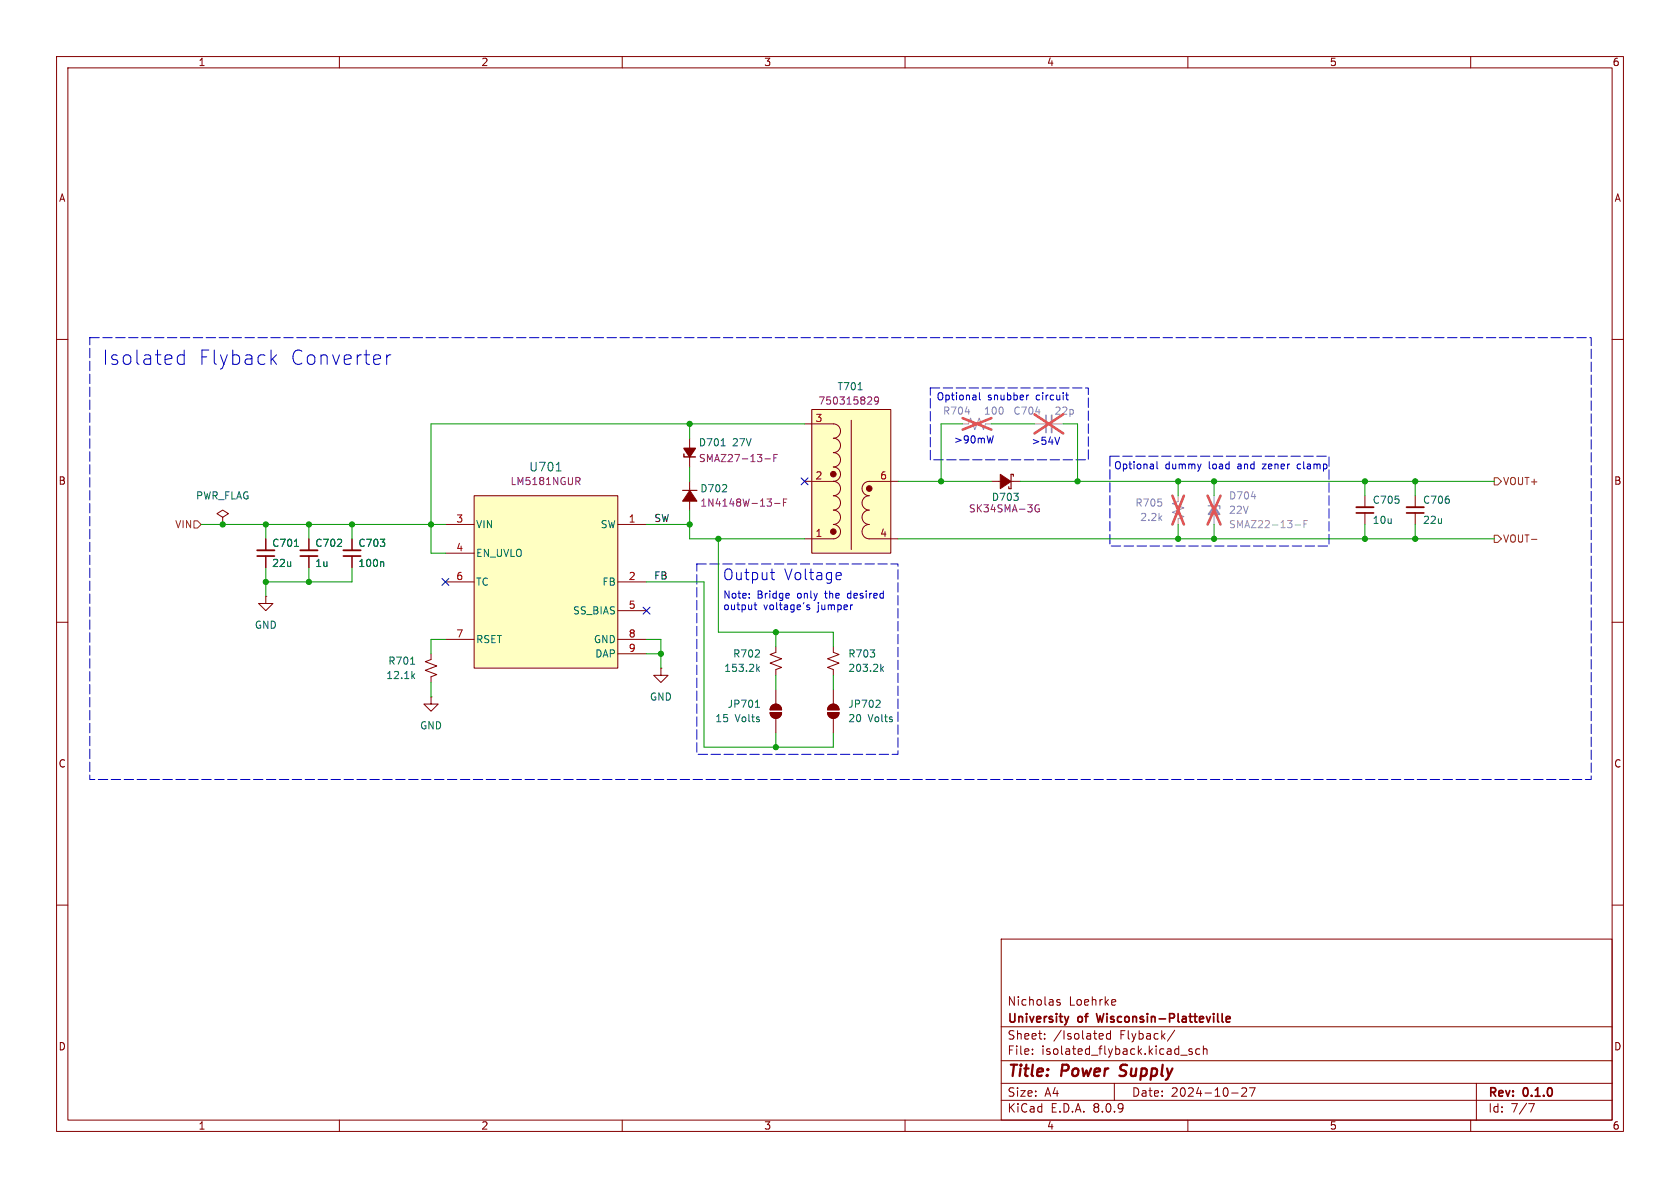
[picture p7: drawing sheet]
<svg xmlns="http://www.w3.org/2000/svg" width="297mm" height="210mm" viewBox="0 0 297 210" stroke-linecap="round" stroke-linejoin="round" font-family="sans-serif">
<g fill="none" stroke="#840000" stroke-width=".18">
<path d="M10 10h277v190h-277zM12 12h273v186h-273zM60 10v2M110 10v2M160 10v2M210 10v2M260 10v2M10 60h2M121.9 77.5v5.1M285 60h2M39.4 91.4l1-.6-1-.6-1 .6 1 .6v1.3M39.4 92.7h.1"/>
<path d="M47 95.3v2M47 98.3v2M121.9 85.1v5.1M175.3 85.1h5M241.3 87.6v2.1M241.3 90.7v2M10 110h2M47 105.4v1.3h1.3l-1.3 1.3-1.3-1.3h1.3M47 105.4h.1M116.8 118.1v1.3h1.3l-1.3 1.3-1.2-1.3h1.2M116.8 118.1h.1M137.2 114.3v1l-1.1 .4 2.1 .8-2.1 .7 2.1 .8-1 .4v1"/>
<path d="M147.3 114.3v1l1 .4-2 .8 2 .7-2 .8 1 .4v1M285 110h2M136.1 126h2.1a1.02 1.02 0 0 1-1 1 1.02 1.02 0 0 1-1.1-1zM136.4 124.8a1.02 1.02 0 0 1 1.1-.3 1.02 1.02 0 0 1 .7 1h-2.1zM137.2 121.9v2.6M137.2 127v2.5M146.3 126h2a1.02 1.02 0 0 1-1 1 1.02 1.02 0 0 1-1-1zM146.6 124.8a1.02 1.02 0 0 1 1.1-.3 1.02 1.02 0 0 1 .6 1h-2zM147.3 121.9v2.6M147.3 127v2.5M10 160h2M177 166h108v32h-108z"/>
<path d="M187.4 176.8l-.4-.1-.2 .2 .1 .2 .5 .2v.3h-.6M197 176.7l.2 .4-.7 .1M197.2 177.6l-.2 .1M285 160h2M60 198v2M110 198v2M160 198v2M177 194.5h108M177 191.5h108M177 187.5h108M177 181.5h108M182.5 186.3v.1"/>
<path d="M182.5 185.5v.1M184.7 183.6v.1M184.7 182.8v.1M194.5 182.7l.5 .1v.3l-.7 .1M195 183.6l-.5 .1M196.3 182.8l-.4-.1-.3 .3v.4l.1 .2h.6M196.3 182.2v1.5M197 191.5v3M207.7 182.1l-1.3 2M208.7 186.5h1.2M210 198v2M210.7 185.5l-.3-.1-.2 .2v.2l.5 .2v.3h-.5"/>
<path d="M212.1 185.5l-.4-.1-.3 .3v.4l.1 .2h.6M212.7 185.5l.3-.1 .3 .1 .1 .9M212.7 184.9v1.5M217.7 193.2h1.2M219.5 192.4l.6-.1 .2 .1 .1 .3-.9 1.1h.9M220.9 192.3h1l-.7 1.5M260 198v2M261 191.5v6.5M270.2 195.1h1l-.6 1.5"/>
</g>
<path d="M197.9 190.1l.3 .1M198.2 188.4l-.1 .2v.4" fill="none" stroke="#840000" stroke-width=".4"/>
<path d="M45.5 98.3h3M239.8 90.7h3M188.9 179.7l-.3 1M193.8 179.2l.4 1.5M216.1 180.6l.2 .1M216.8 180.2l.7-.2-.1-.2-.4-.1-.2 .2v.7h.6" fill="none" stroke="#840000" stroke-width=".3"/>
<path d="M185.9 73.4v3.1" fill="none" stroke="#9c9b98" stroke-width=".33"/>
<path d="M184.9 73.4v3.1" fill="none" stroke="#9c9b98" stroke-width=".3"/>
<path d="M170.2 74.9h1l.4-1 .7 2 .8-2 .8 2 .3-1h1.1M182.9 74.9h2M185.9 74.9h2.1M208.3 87.6v1l-1 .4 2 .8-2 .8 2 .7-1 .4v1M214.6 87.6v5.1M229 92.8h.9M230.5 92.6h.4M231.1 92h-.6v1.3" fill="none" stroke="#9c9b98" stroke-width=".18"/>
<path d="M170.6 72.8h.8M183.1 72.8h.8M221.2 87.8h.8" fill="none" stroke="#939391" stroke-width=".18"/>
<path d="M170.2 73.9l5.1 2M175.3 73.9l-5.1 2M182.9 73.2l5.1 3.4M188 73.2l-5.1 3.4M207.3 87.6l2 5.1M209.3 87.6l-2 5.1M213.5 87.6l2.3 5.1M215.8 87.6l-2.3 5.1" fill="none" stroke="#e75356" stroke-width=".46"/>
<path d="M120.7 86.7h2.5M179.1 84.2v-.4h-.4v2.6h-.4v-.4" fill="none" stroke="#840000" stroke-width=".2"/>
<g fill="#840000" stroke="#840000" stroke-width=".18">
<path d="M121.9 86.7l1.3 1.9h-2.5z"/>
<path d="M136.1 126h2.1a1.02 1.02 0 0 1-1 1 1.02 1.02 0 0 1-1.1-1z"/>
<path d="M136.4 124.8a1.02 1.02 0 0 1 1.1-.3 1.02 1.02 0 0 1 .7 1h-2.1z"/>
<path d="M146.3 126h2a1.02 1.02 0 0 1-1 1 1.02 1.02 0 0 1-1-1z"/>
<path d="M146.6 124.8a1.02 1.02 0 0 1 1.1-.3 1.02 1.02 0 0 1 .6 1h-2z"/>
<path d="M176.8 83.8l1.9 1.3-1.9 1.3z"/>
</g>
<path d="M135.2 81.1h1M135.6 88.2h.8l-.4 .5M136.3 88.8v.6M136.8 80.9h.4M136.9 89h1M137.4 80.3h-.6v1.3M138.5 88.8h.4M139.1 88.2h-.6v1.3M183.7 89.3a.59 .59 0 0 0-.8 .6 .59 .59 0 0 0 .8 .5v-.4h-.2" fill="none" stroke="#840084" stroke-width=".18"/>
<path d="M120.9 80.3v.5h2" fill="none" stroke="#840000" stroke-width=".25"/>
<path d="M120.9 79.2h2l-1 1.6z" fill="#840000" stroke="#840000" stroke-width=".25"/>
<path d="M127.5 78.8h.7M52 96.6h.8M133.9 118.2l.4 .5M134.3 117.8l-.5 .5M155.8 118.2l.4 .5M156.2 117.8l-.5 .5M133.5 125h.8M133.8 124l.1-.2v1.2M155.4 123.8l.2 .2-.1 .3-.7 .7h.8" fill="none" stroke="#006464" stroke-width=".18"/>
<path d="M45.5 97.3h3M239.8 89.7h3" fill="none" stroke="#840000" stroke-width=".33"/>
<path d="M213.6 89.4h2v.5" fill="none" stroke="#9c9b98" stroke-width=".25"/>
<path d="M214.6 89.4l1 1.5h-2z" fill="#9c9b98" stroke="#9c9b98" stroke-width=".25"/>
<path d="M143.5 72.4h14v25.4h-14z" fill="#ffffc2"/>
<path d="M142.2 74.9h5.1a1.27 1.27 0 0 1 1.3 1.3 1.27 1.27 0 0 1-1.3 1.3 1.27 1.27 0 0 1 1.3 1.2 1.27 1.27 0 0 1-1.3 1.3 1.27 1.27 0 0 1 1.3 1.3 1.27 1.27 0 0 1-1.3 1.3 1.27 1.27 0 0 1 1.3 1.2 1.27 1.27 0 0 1-1.3 1.3M143.5 72.4h14v25.4h-14zM150.5 74.3v22.9M142.2 85.1h5.1M147.3 85.1a1.27 1.27 0 0 1 1.3 1.3 1.27 1.27 0 0 1-1.3 1.2 1.27 1.27 0 0 1 1.3 1.3 1.27 1.27 0 0 1-1.3 1.3 1.27 1.27 0 0 1 1.3 1.2 1.27 1.27 0 0 1-1.3 1.3 1.27 1.27 0 0 1 1.3 1.3 1.27 1.27 0 0 1-1.3 1.3h-5.1M158.7 85.1h-5a1.27 1.27 0 0 0-1.3 1.3 1.27 1.27 0 0 0 1.3 1.2 1.27 1.27 0 0 0-1.3 1.3 1.27 1.27 0 0 0 1.3 1.3 1.27 1.27 0 0 0-1.3 1.2 1.27 1.27 0 0 0 1.3 1.3 1.27 1.27 0 0 0-1.3 1.3 1.27 1.27 0 0 0 1.3 1.3h5M76.2 123.2v1.3h1.3l-1.3 1.2-1.3-1.2h1.3M76.2 123.2h.1" fill="none" stroke="#840000" stroke-width=".18"/>
<g fill="#840000" stroke="#840000" stroke-width=".18">
<circle cx="147.3" cy="83.8" r=".49"/>
<circle cx="147.3" cy="94" r=".49"/>
<circle cx="153.7" cy="86.4" r=".49"/>
</g>
<path d="M151.7 68.9h.7" fill="none" stroke="#006464" stroke-width=".18"/>
<path d="M153.9 70.2l.2 .2-.1 .3-.7 .7h.8M155.3 70.7l-.2 .3-.4-.1-.1-.2 .1-.5h.4l.2 .1a.84 .84 0 0 1-.3 1.1h-.3" fill="none" stroke="#840084" stroke-width=".18"/>
<path d="M83.8 87.6h25.4v30.5h-25.4z" fill="#ffffc2"/>
<g fill="none" stroke="#840000" stroke-width=".18">
<path d="M47 95.3v2M47 98.3v2M54.6 95.3v2M54.6 98.3v2M62.2 95.3v2M62.2 98.3v2M78.7 92.7h5.1M78.7 97.8h5.1M83.8 87.6h25.4v30.5h-25.4zM109.2 92.7h5.1M250.2 87.6v2.1M250.2 90.7v2"/>
<path d="M76.2 115.6v1l-1 .4 2 .7-2 .8 2 .8-1 .3v1.1M78.7 102.9h5.1M78.7 113h5.1M109.2 108h5.1M109.2 102.9h5.1M109.2 113h5.1M109.2 115.6h5.1"/>
</g>
<path d="M52 96.6h.8M67.7 99.3l.1 .2v.6M98.3 83.2h.9M72.6 117.4h.7M72.9 119.5l.4 .5M73.3 119.1l-.5 .5" fill="none" stroke="#006464" stroke-width=".18"/>
<path d="M102.1 85.1l.4 .6M102.3 84.4l.2 .2v.3l-.2 .2" fill="none" stroke="#840084" stroke-width=".18"/>
<path d="M53.1 97.3h3M60.7 97.3h3.1M248.7 89.7h3" fill="none" stroke="#840000" stroke-width=".33"/>
<path d="M53.1 98.3h3M60.7 98.3h3.1M248.7 90.7h3" fill="none" stroke="#840000" stroke-width=".3"/>
<path d="M34.3 92.1h.6l.7 .6-.7 .6h-.6zM264.2 84.5h.6l.6 .6-.6 .6h-.6zM264.2 94.6h.6l.6 .7-.6 .6h-.6zM270.7 95.3h1" fill="none" stroke="#725600" stroke-width=".18"/>
<g fill="none" stroke="#0000c2" stroke-width=".18">
<path d="M31.5 64.2l.3 .2 .8-.1M32.6 61.9v2.5M32.6 62.8l-.8-.1-.3 .3M48.2 63.4l.7 1M48.9 62.7l-1 1M68.4 62.7v1.7M69.1 62.7a.65 .65 0 0 0-.7 .5M173.1 69.4v1.1l.2 .2M175.6 77l-.3 1.3-.2-.9M181.9 69.8l-.3 .2M187.3 77.3l-.4 1.3M188.4 69.8h.5"/>
<path d="M188.6 69.4v1.1l.3 .2M204.5 81.6v1.1l.2 .2M229.6 82l-.3 .3v.3l.3 .3M132.5 105.6v.1M132.5 104.9v.2M133.3 106.9h.5M133.5 106.5v1.1l.3 .2M136.2 101.2h.7M136.6 102.4l.3 .1M139.5 104.9v.3l-.6 .1M142.7 107v.3l.4 .1 .1 .2-.2 .2-.4-.1M148.1 101.2l.5 .1 .1 .4-.9 .1"/>
<path d="M148.6 102.4l-.5 .1M150.6 106.9h.1"/>
</g>
<path d="M15.9 59.7h265.4v78.1h-265.4zM164.5 68.6h27.9v12.7h-27.9zM123.2 99.7h35.5v33.7h-35.5zM196.2 80.6h38.7v15.9h-38.7z" fill="none" stroke="#0000c2" stroke-width=".18" stroke-dasharray="1.7 .6"/>
<g fill="none" stroke="#009600" stroke-width=".18">
<path d="M121.9 74.9v2.6M142.2 74.9h-66v22.9h2.5M170.2 74.9h-3.8v10.2M175.3 74.9h7.6M188 74.9h2.5v10.2M35.6 92.7h43.1M47 92.7v2.6M54.6 92.7v2.6M62.2 92.7v2.6M114.3 92.7h7.6M121.9 90.2v5.1h20.3M121.9 82.6v2.5"/>
<path d="M127 95.3v16.5h20.3v2.5M158.7 95.3h105.5M158.7 85.1h16.6M180.3 85.1h83.9M208.3 85.1v2.5M208.3 92.7v2.6M214.6 85.1v2.5M214.6 92.7v2.6M241.3 85.1v2.5M241.3 92.7v2.6M250.2 85.1v2.5M250.2 92.7v2.6"/>
<path d="M47 100.3v5.1M54.6 100.3v2.6M62.2 100.3v2.6h-15.2M78.7 113h-2.5v2.6M114.3 113h2.5v5.1M114.3 102.9h10.2v29.2h22.8v-2.6M114.3 115.6h2.5M137.2 111.8v2.5M137.2 119.4v2.5M147.3 119.4v2.5M76.2 120.7v2.5M137.2 129.5v2.6"/>
</g>
<path d="M141.6 84.5l1.2 1.2M142.8 84.5l-1.2 1.2M78.1 102.3l1.2 1.2M79.3 102.3l-1.2 1.2M113.7 107.3l1.2 1.3M114.9 107.3l-1.2 1.3" fill="none" stroke="#000084" stroke-width=".18"/>
<g fill="#009600" stroke="#009600" stroke-width=".18">
<circle cx="208.3" cy="95.3" r=".46"/>
<circle cx="214.6" cy="95.3" r=".46"/>
<circle cx="241.3" cy="95.3" r=".46"/>
<circle cx="241.3" cy="85.1" r=".46"/>
<circle cx="250.2" cy="95.3" r=".46"/>
<circle cx="250.2" cy="85.1" r=".46"/>
<circle cx="214.6" cy="85.1" r=".46"/>
<circle cx="208.3" cy="85.1" r=".46"/>
<circle cx="137.2" cy="132.1" r=".46"/>
<circle cx="121.9" cy="92.7" r=".46"/>
<circle cx="127" cy="95.3" r=".46"/>
<circle cx="137.2" cy="111.8" r=".46"/>
<circle cx="121.9" cy="74.9" r=".46"/>
<circle cx="116.8" cy="115.6" r=".46"/>
<circle cx="54.6" cy="102.9" r=".46"/>
<circle cx="76.2" cy="92.7" r=".46"/>
<circle cx="62.2" cy="92.7" r=".46"/>
<circle cx="47" cy="92.7" r=".46"/>
<circle cx="39.4" cy="92.7" r=".46"/>
<circle cx="47" cy="102.9" r=".46"/>
<circle cx="54.6" cy="92.7" r=".46"/>
<circle cx="166.4" cy="85.1" r=".46"/>
<circle cx="190.5" cy="85.1" r=".46"/>
</g>
<g font-size="3.5" fill="#0000c2">
<text x="18.1" y="64.7">Isolated</text>
<text x="35.1" y="64.7">Flyback</text>
<text x="51.2" y="64.7">Converter</text>
</g>
<g font-size="2.8" fill="#840000">
<text x="178" y="190.9">Title:</text>
<text x="187.7" y="190.9">Power</text>
<text x="198.8" y="190.9">Supply</text>
</g>
<g font-size="2.7" fill="#0000c2">
<text x="127.7" y="102.8">Output</text>
<text x="138.6" y="102.8">Voltage</text>
</g>
<text font-size="2.1" fill="#006464" x="93.5" y="83.5">U701</text>
<g font-size="2.1" fill="#840000">
<text x="178" y="178">Nicholas</text>
<text x="188.9" y="178">Loehrke</text>
<text x="178" y="184">Sheet:</text>
<text x="178" y="181.2">University</text>
<text x="186.2" y="184">/Isolated</text>
<text x="190.7" y="181.2">of</text>
<text x="194.6" y="181.2">Wisconsin-Platteville</text>
<text x="198" y="184">Flyback/</text>
<text x="178" y="186.7">File:</text>
<text x="184.1" y="186.7">isolated_flyback.kicad_sch</text>
<text x="178" y="196.9">KiCad</text>
<text x="178" y="194.1">Size:</text>
<text x="184.7" y="194.1">A4</text>
<text x="185.7" y="196.9">E.D.A.</text>
<text x="193.3" y="196.9">8.0.9</text>
<text x="200" y="194.1">Date:</text>
<text x="207" y="194.1">2024-10-27</text>
<text x="263" y="194.3">Rev:</text>
<text x="263" y="196.9">Id:</text>
<text x="267.1" y="196.9">7/7</text>
<text x="269.4" y="194.3">0.1.0</text>
</g>
<g font-size="1.8" fill="#840000">
<text x="35" y="11.9">1</text>
<text x="85" y="11.9">2</text>
<text x="135" y="11.9">3</text>
<text x="185" y="11.9">4</text>
<text x="235" y="11.9">5</text>
<text x="285" y="11.9">6</text>
<text x="10.3" y="35.9">A</text>
<text x="285.3" y="35.9">A</text>
<text x="10.3" y="85.9">B</text>
<text x="285.3" y="85.9">B</text>
<text x="10.3" y="135.9">C</text>
<text x="285.3" y="135.9">C</text>
<text x="10.3" y="185.9">D</text>
<text x="285.3" y="185.9">D</text>
<text x="35" y="199.9">1</text>
<text x="85" y="199.9">2</text>
<text x="135" y="199.9">3</text>
<text x="185" y="199.9">4</text>
<text x="235" y="199.9">5</text>
<text x="285" y="199.9">6</text>
</g>
<g font-size="1.8" fill="#840084">
<text x="144.6" y="71.7">750315829</text>
<text x="123.5" y="81.9">SMAZ27-13-F</text>
<text x="90.2" y="86">LM5181NGUR</text>
<text x="123.7" y="89.8">1N4148W-13-F</text>
<text x="175.2" y="88.7">D703</text>
<text x="171.2" y="90.8">SK34SMA-3G</text>
</g>
<g font-size="1.8" fill="#006464">
<text x="148" y="69.2">T701</text>
<text x="123.5" y="79.1">D701</text>
<text x="129.3" y="79.1">27V</text>
<text x="34.6" y="88.5">PWR_FLAG</text>
<text x="123.7" y="87.2">D702</text>
<text x="242.6" y="89.3">C705</text>
<text x="251.5" y="89.3">C706</text>
<text x="84.1" y="93.6">VIN</text>
<text x="106.1" y="93.6">SW</text>
<text x="242.6" y="92.8">10u</text>
<text x="251.5" y="92.8">22u</text>
<text x="48" y="96.9">C701</text>
<text x="48" y="100.4">22u</text>
<text x="55.6" y="96.9">C702</text>
<text x="55.6" y="100.4">1u</text>
<text x="63.3" y="96.9">C703</text>
<text x="63.3" y="100.4">100n</text>
<text x="84.1" y="98.7">EN_UVLO</text>
<text x="84.1" y="103.7">TC</text>
<text x="106.4" y="103.7">FB</text>
<text x="45" y="111.4">GND</text>
<text x="84.1" y="113.9">RSET</text>
<text x="101.2" y="108.8">SS_BIAS</text>
<text x="104.9" y="113.9">GND</text>
<text x="68.5" y="117.7">R701</text>
<text x="105.1" y="116.4">DAP</text>
<text x="127.9" y="119">153.2k</text>
<text x="129.5" y="116.4">R702</text>
<text x="149.9" y="116.4">R703</text>
<text x="149.9" y="119">203.2k</text>
<text x="68.2" y="120.2">12.1k</text>
<text x="114.8" y="124.1">GND</text>
<text x="128.5" y="125.3">JP701</text>
<text x="149.9" y="125.3">JP702</text>
<text x="74.2" y="129.1">GND</text>
<text x="126.4" y="127.9">15</text>
<text x="130" y="127.9">Volts</text>
<text x="149.9" y="127.9">20</text>
<text x="153.5" y="127.9">Volts</text>
</g>
<g font-size="1.8" fill="#0000c2">
<text x="165.5" y="71">Optional</text>
<text x="174.6" y="71">snubber</text>
<text x="183.3" y="71">circuit</text>
<text x="168.5" y="78.6">&gt;90mW</text>
<text x="182.3" y="78.8">&gt;54V</text>
<text x="196.9" y="83.2">Optional</text>
<text x="206" y="83.2">dummy</text>
<text x="213.8" y="83.2">load</text>
<text x="219.1" y="83.2">and</text>
<text x="223.7" y="83.2">zener</text>
<text x="230" y="83.2">clamp</text>
<text x="127.8" y="106">Note:</text>
<text x="133.8" y="106">Bridge</text>
<text x="141" y="106">only</text>
<text x="146.2" y="106">the</text>
<text x="150.3" y="106">desired</text>
<text x="127.8" y="108.1">output</text>
<text x="135" y="108.1">voltage's</text>
<text x="144.7" y="108.1">jumper</text>
</g>
<g font-size="1.8" fill="#a90000">
<text x="144.1" y="74.7">3</text>
<text x="144.1" y="84.8">2</text>
<text x="155.5" y="84.8">6</text>
<text x="80.6" y="92.5">3</text>
<text x="111.1" y="92.5">1</text>
<text x="144.1" y="95">1</text>
<text x="155.5" y="95">4</text>
<text x="80.6" y="97.5">4</text>
<text x="80.6" y="102.6">6</text>
<text x="111.1" y="107.7">5</text>
<text x="111.1" y="102.6">2</text>
<text x="80.6" y="112.8">7</text>
<text x="111.1" y="112.8">8</text>
<text x="111.1" y="115.3">9</text>
</g>
<g font-size="1.8" fill="#939391">
<text x="166.6" y="73.5">R704</text>
<text x="173.9" y="73.5">100</text>
<text x="179.1" y="73.5">C704</text>
<text x="186.3" y="73.5">22p</text>
<text x="200.6" y="89.8">R705</text>
<text x="217.2" y="88.5">D704</text>
<text x="201.5" y="92.3">2.2k</text>
<text x="217.2" y="91">22V</text>
</g>
<g font-size="1.8" fill="#725600">
<text x="265.6" y="86">VOUT+</text>
<text x="30.9" y="93.6">VIN</text>
<text x="265.6" y="96.1">VOUT-</text>
</g>
<g font-size="1.8" fill="#0f0f0f">
<text x="115.6" y="92.4">SW</text>
<text x="115.5" y="102.5">FB</text>
</g>
<text font-size="1.8" fill="#9c9b98" x="217.2" y="93.6">SMAZ22-13-F</text>
</svg>
